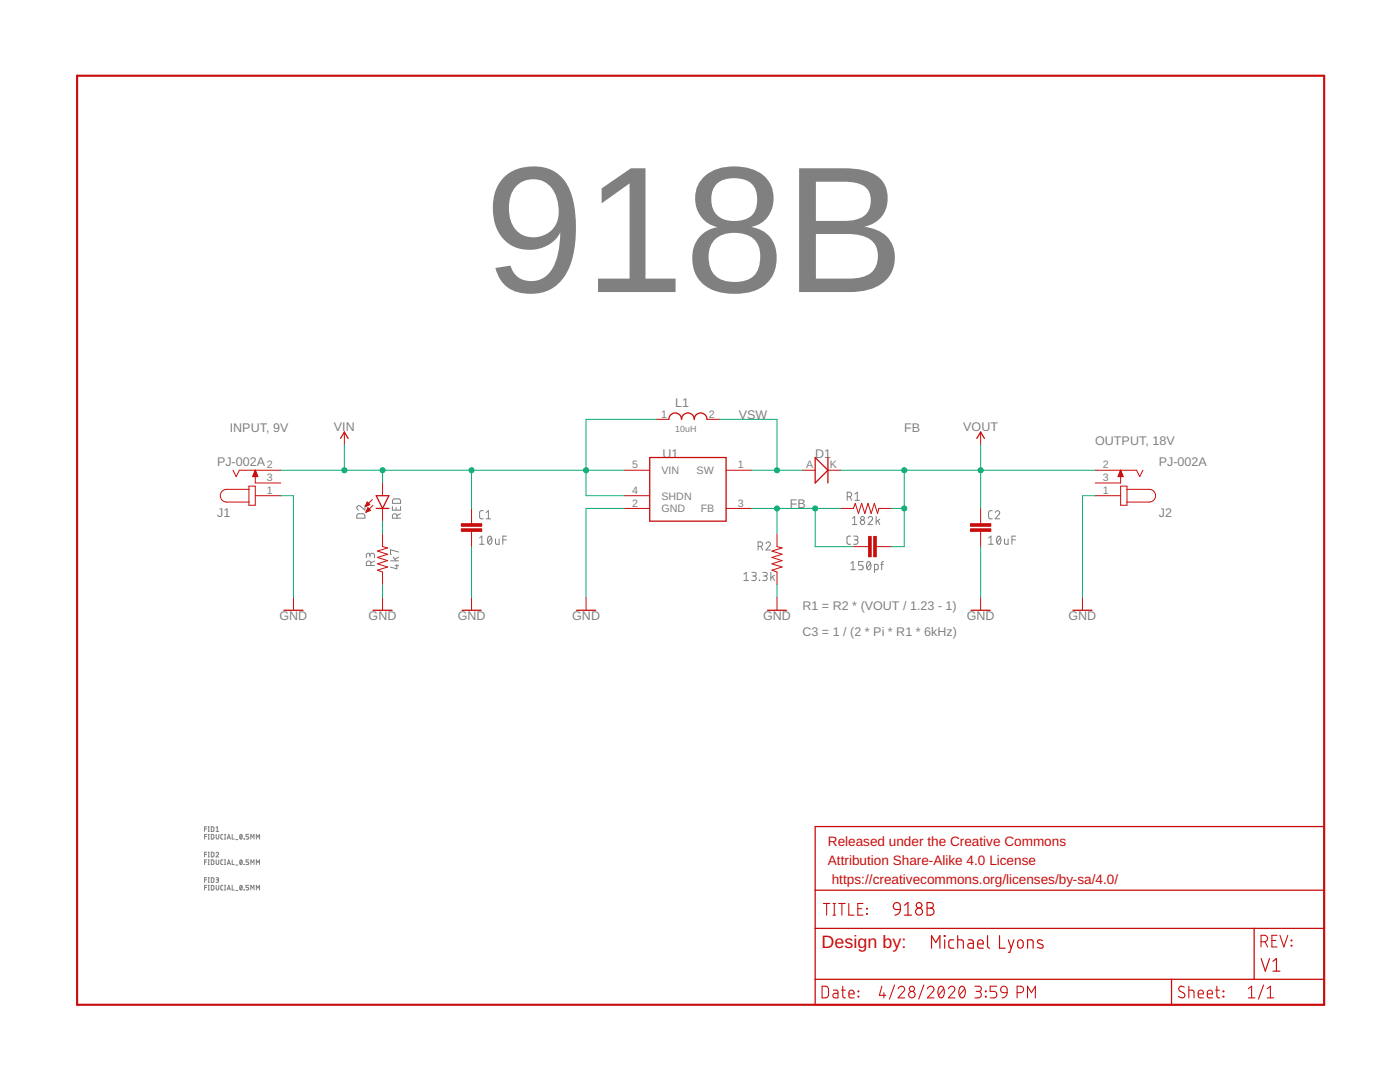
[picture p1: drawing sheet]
<svg xmlns="http://www.w3.org/2000/svg" width="279mm" height="216mm" viewBox="0 0 279 216" stroke-linecap="round" stroke-linejoin="round" font-family="sans-serif">
<g fill="none" stroke="#808080" stroke-width=".2">
<path d="M78.4 99.7l1.3-.1 .2 .2v.6h-1.6zM169.1 99.1h.4a.46 .46 0 0 0 .5-.4 .46 .46 0 0 0-.5-.5h-.4v1.6M169.6 99.1l.4 .7M170.6 98.6l.5-.4v1.6M170.6 99.8h.9M71.3 102.6l1.3-.1 .2 .3v.6h-1.6zM72.8 100.9v.9l-.9-.8a.44 .44 0 0 0-.7 .2 .44 .44 0 0 0 .4 .6M73.8 110.8a.46 .46 0 0 1 .5-.4 .46 .46 0 0 1 .4 .4v.5M73.8 111.1v-.4a.36 .36 0 0 0-.3-.3 .36 .36 0 0 0-.4 .3v.6M74 112.8v-.4a.46 .46 0 0 0-.4-.5 .46 .46 0 0 0-.5 .5v.4h1.6M74.7 111.9l-.7 .4M77.9 111.9h1.7"/>
<path d="M78.3 101.1v.7h1.6v-.7M78.5 111.2l.5 .7M78.8 112.9h.8M79 101.3v.5M79.2 112.6v.9l-1.3-.3M79.2 103.4v-.4a.46 .46 0 0 0-.4-.5 .46 .46 0 0 0-.5 .5v.4h1.6M79.6 111.2l-.8 .4M79.6 110.2l-1.7-.5v.9h.2M79.9 102.5l-.7 .4M95.7 107.3l.5-.3v1.6M95.7 108.6h.9M96.4 101.9l-.6 .1-.1 .3v1l.2 .2h.5"/>
<path d="M97 103.5h.9M97 102.3l.5-.4v1.6M97.5 107.1l.2-.1a.95 .95 0 0 1 0 1.6 1.02 1.02 0 0 1-.2-1.5zM98.1 107.3l-.7 .9M98.9 107.5v.9l.2 .2h.5v-1.1M100.4 107.7h.7M101.1 107h-.7v1.6M148.5 114.6l.4-.4v1.6M148.5 115.8h.9M150 114.2h.6a.36 .36 0 0 1 .3 .4 .36 .36 0 0 1-.3 .3h-.4M150.5 114.9a.46 .46 0 0 1 .4 .5 .46 .46 0 0 1-.4 .4h-.5M151.3 109h.4a.46 .46 0 0 0 .5-.4 .46 .46 0 0 0-.5-.5h-.4v1.6"/>
<path d="M151.5 115.8h.1zM151.8 109l.4 .7M152.2 114.2h.6a.36 .36 0 0 1 .3 .4 .36 .36 0 0 1-.3 .3h-.4M152.7 114.9a.46 .46 0 0 1 .4 .5 .46 .46 0 0 1-.4 .4h-.5M152.8 108.5a.45 .45 0 0 1 .7-.3 .45 .45 0 0 1 .1 .7l-.8 .8h1M153.8 114.2v1.6M154.2 115.1l.4 .7M154.6 114.8l-.8 .5M169.8 107l-.7 .1-.1 .2 .1 1.1 .2 .2h.5M169.8 112.4l.4-.3v1.6M169.8 113.7h.9M170.1 103.4l.5-.4v1.7"/>
<path d="M170.1 104.7h.9M170.3 107h.6a.37 .37 0 0 1 .3 .3 .37 .37 0 0 1-.3 .4h-.4M170.8 107.7a.44 .44 0 0 1 .4 .5 .44 .44 0 0 1-.4 .4h-.5M172.3 112.1h-.9v.7h.5a.47 .47 0 0 1 .4 .4 .47 .47 0 0 1-.4 .5h-.5M173.1 112.2l.3-.1a.97 .97 0 0 1 0 1.6 1.02 1.02 0 0 1-.3-1.5zM173.2 103.4a.44 .44 0 0 1 .7-.3 .44 .44 0 0 1 .1 .7l-.8 .9h.9M173.7 112.4l-.7 .9M174.5 113.7h.6l.1-.2 .1-.6-.2-.3h-.6v1.6M174.9 103v1.7M175.2 103.9l.4 .8M175.6 103.6l-.7 .5M175.8 112.6h.5"/>
<path d="M176.3 112.1l-.3 .2v1.4M197.3 108.6h.9M197.3 107.3l.5-.3v1.6M198 101.9l-.6 .1-.1 .3v1l.2 .2h.5M198.6 102.3a.44 .44 0 0 1 .6-.4 .44 .44 0 0 1 .2 .7l-.8 .9h.9M199.1 107.1l.2-.1a.97 .97 0 0 1 0 1.6 1 1 0 0 1-.2-1.5zM199.7 107.3l-.7 .9M200.5 107.5v.9l.2 .2h.5v-1.1M202 107.7h.7M202.7 107h-.7v1.6M40.8 166.9h.4M40.8 172h.4"/>
<path d="M40.8 177.1h.4M40.8 165.4h.4M40.8 170.5h.4M40.8 175.6h.4M41.2 165h-.4v.9M41.2 166.5h-.4v.9M41.2 170.1h-.4v.9M41.2 171.6h-.4v.9M41.2 175.1h-.4v1M41.2 176.7h-.4v.9M41.6 166.5h.2M41.6 167.4h.2"/>
<path d="M41.6 171.6h.2M41.6 172.5h.2M41.6 176.7h.2M41.6 177.6h.2M41.6 165h.2M41.6 165.9h.2M41.6 170.1h.2M41.6 171h.2M41.6 175.1h.2M41.6 176.1h.2M41.7 165v.9M41.7 166.5v.9"/>
<path d="M41.7 170.1v.9M41.7 171.6v.9M41.7 175.1v1M41.7 176.7v.9M42.2 166.5l.5 .2v.5l-.2 .2h-.3zM42.2 171.6l.5 .1v.6l-.2 .2h-.3zM42.2 176.7l.5 .1v.6l-.2 .2h-.3zM42.2 165l.5 .1v.6l-.2 .2h-.3zM42.2 170.1l.5 .1v.5l-.2 .3h-.3zM42.2 175.1l.5 .2v.6l-.2 .1-.3 .1zM43.1 170.3a.26 .26 0 0 1 .4-.2 .26 .26 0 0 1 .1 .4l-.5 .5h.5M43.1 175.1l.4 .1 .1 .1-.1 .2-.3 .1"/>
<path d="M43.1 165.9h.5M43.1 165.2l.3-.2v.9M43.1 166.5l.1 .8 .1 .1 .3-.1 .1-.8M43.1 171.6l.1 .8 .1 .1 .4-.2v-.7M43.1 176.7l.1 .7 .1 .2 .4-.3v-.6M43.4 175.6h.2v.4l-.5 .1M44.5 166.5h-.3l-.1 .2v.6l.4 .1M44.5 171.6h-.3l-.1 .2v.6l.4 .1M44.5 176.7h-.3l-.1 .2v.6l.4 .1M44.8 166.5h.2M44.8 167.4h.2M44.8 171.6h.2"/>
<path d="M44.8 172.5h.2M44.8 176.7h.2M44.8 177.6h.2M44.9 166.5v.9M44.9 171.6v.9M44.9 176.7v.9M45.3 167.4l.4-.9 .3 .9M45.3 172.5l.4-.9 .3 .9M45.3 177.6l.4-.9 .3 .9M45.4 167.2h.5M45.4 172.3h.5M45.4 177.4h.5"/>
<path d="M46.3 166.5v.9h.5M46.3 171.6v.9h.5M46.3 176.7v.9h.5M47.1 167.5h.4M47.1 172.6h.4M47.1 177.7h.4M48 166.5a.44 .44 0 0 1 .3 .5 .44 .44 0 0 1-.3 .4l-.2-.4zM48 171.6a.44 .44 0 0 1 .3 .5 .44 .44 0 0 1-.3 .4l-.2-.5zM48 176.7a.44 .44 0 0 1 .3 .4 .44 .44 0 0 1-.3 .5l-.2-.5zM48.3 166.7l-.4 .5M48.3 171.8l-.4 .5M48.3 176.9l-.4 .5"/>
<path d="M48.7 167.4h.1M48.7 172.5h.1M48.7 177.5v.1M48.7 177.5h.1M48.8 177.5v.1M49.6 166.5h-.5v.4h.4l.1 .2-.1 .3h-.4M49.6 171.6h-.5v.4h.4l.1 .2-.1 .3h-.4M49.6 176.7h-.5v.4h.4l.1 .2-.1 .3h-.4M50.1 167.4v-.9l.3 .5 .3-.5v.9M50.1 172.5v-.9l.3 .5 .3-.5v.9M50.1 177.6v-.9l.3 .5 .3-.5v.9M51.2 167.4v-.9l.3 .5 .3-.5v.9"/>
<path d="M51.2 172.5v-.9l.3 .5 .3-.5v.9M51.2 177.6v-.9l.3 .5 .3-.5v.9"/>
<circle cx="172.1" cy="104.2" r=".45"/>
<circle cx="172.1" cy="103.4" r=".36"/>
</g>
<path d="M15.4 15.1h248.9v185.4h-248.9z" fill="none" stroke="#c90d0c" stroke-width=".42"/>
<g fill="none" stroke="#c90d0c" stroke-width=".25">
<path d="M68 87.5l.7-1.3 .8 1.3M75.1 98.9h2.5l-1.3 2.6zM129.7 91.3h15.2v12.7h-15.2zM133.5 83.7a1.27 1.27 0 0 1 1.2-1.3 1.27 1.27 0 0 1 1.3 1.3 1.27 1.27 0 0 1 1.3-1.3 1.27 1.27 0 0 1 1.3 1.3 1.27 1.27 0 0 1 1.2-1.3 1.27 1.27 0 0 1 1.3 1.3M162.7 91.3l2.5 2.5-2.5 2.6zM165.2 91.3v5.1M194.9 87.5l.8-1.3 .8 1.3M75.1 101.5h2.5M56.7 121.8h3.8M74.4 121.8h3.9M92.2 121.8h3.8M115.1 121.8h3.8"/>
<path d="M153.2 121.8h3.8M193.8 121.8h3.8M214.1 121.8h3.8M162.7 164.9h101.6v35.6h-101.6zM162.7 177.6h101.6M162.7 185.3h101.6M162.7 195.4h101.6M233.8 195.4v5.1M250.3 185.3v10.1"/>
</g>
<g fill="none" stroke="#c90d0c" stroke-width=".21">
<path d="M164.1 196.8h.8l.4 .4v1.5l-.4 .4h-.8zM164.3 180.3h1.3M165 180.3v2.3M166.2 180.3h.6M166.2 182.6h.6M166.3 197.6h.7l.2 .2v1.3h-.5a.46 .46 0 0 1-.5-.4 .46 .46 0 0 1 .5-.5h.5M166.5 180.3v2.3M167.4 180.3h1.3M167.9 197.6h.8M168 180.3v2.3M168.2 196.8v2.1l.5 .2M169.4 180.3v2.3h1"/>
<path d="M169.4 198.3h1.1a.54 .54 0 0 0-.4-.7 .54 .54 0 0 0-.7 .5l.1 .9 1 .1M171.2 181.3h.8M171.3 197.8l.1 .1zM171.3 198.8l.1 .1zM172.2 180.3h-1v2.3h1M173 181.3l.1 .1zM173 182.3l.1 .1zM176 196.8l-.5 1.8h1.3M176.4 198.1v1M178.5 196.5l-1 2.9M179.2 197.3a.64 .64 0 0 1 1-.5 .64 .64 0 0 1 .1 1l-1.1 1.3h1.4M184.4 196.5l-1.1 2.9"/>
<path d="M185.1 197.3a.65 .65 0 0 1 .9-.5 .65 .65 0 0 1 .2 1l-1.1 1.3h1.3M187.5 197a.53 .53 0 0 1 .6-.2 .53 .53 0 0 1 .3 .6 1.34 1.34 0 0 1-.6 1.7 1.4 1.4 0 0 1-.3-2.1zM188.3 197.3l-1 1.3M189.3 197.3a.64 .64 0 0 1 .9-.5 .64 .64 0 0 1 .2 1l-1.1 1.3h1.3M191.6 197a.55 .55 0 0 1 .6-.2 .55 .55 0 0 1 .4 .6 1.32 1.32 0 0 1-.6 1.7 1.4 1.4 0 0 1-.4-2.1zM192.5 197.3l-1 1.3M194.6 196.8h.7a.52 .52 0 0 1 .6 .5 .52 .52 0 0 1-.6 .5h-.5M195.2 197.8a.65 .65 0 0 1 .7 .7 .65 .65 0 0 1-.7 .6h-.6M196.7 198.8l.1 .1zM196.7 197.8l.1 .1zM198.9 196.8h-1.3v1h.8a.66 .66 0 0 1 .5 .7 .66 .66 0 0 1-.5 .6h-.8M199.8 197a.64 .64 0 0 1 .8-.2 .64 .64 0 0 1 .4 .6v.7h-.8a.62 .62 0 0 1-.4-1.1z"/>
<path d="M201 198.1l-.3 .7-.7 .3M203 198.1h.6a.65 .65 0 0 0 .7-.7 .65 .65 0 0 0-.7-.6h-.6v2.3M205.1 199.1v-2.3l.7 1.3 .8-1.3v2.3M236.3 197a.58 .58 0 0 0-.8-.1 .58 .58 0 0 0 0 .9l.7 .3a.58 .58 0 0 1 .1 .9 .58 .58 0 0 1-.9 0l-.2-.2M237.3 197.6l.9 .1 .1 .3v1.1M237.3 196.8v2.3M239.1 198.3h1.1a.54 .54 0 0 0-.4-.7 .54 .54 0 0 0-.7 .5l.1 .9 1 .1M240.9 198.3h1.1a.54 .54 0 0 0-.4-.7 .54 .54 0 0 0-.7 .5l.1 .9 1 .1M242.6 197.6h.8M242.8 196.8v1.9l.3 .4h.3M244.1 198.8l.1 .1zM244.1 197.8l.1 .1z"/>
<path d="M249.1 199.1h1.3M249.1 197.3l.7-.5v2.3M251.7 187.9h.6a.65 .65 0 0 0 .7-.6 .65 .65 0 0 0-.7-.7h-.6v2.4M252.2 196.5l-1.1 2.9M252.5 187.9l.5 1.1M252.9 199.1h1.3M252.9 197.3l.6-.5v2.3M253.8 187.7h.8M254.9 186.6h-1.1v2.4h1.1M255.4 186.6l.8 2.4 .8-2.4M257.7 187.6l.1 .1zM257.7 188.6l.1 .2z"/>
<circle cx="182" cy="197.3" r=".52"/>
<circle cx="182" cy="198.5" r=".65"/>
</g>
<g fill="none" stroke="#c90d0c" stroke-width=".23">
<path d="M178.6 180.2l.6-.1 .5 .5v.9h-.8a.69 .69 0 0 1-.6-.6 .69 .69 0 0 1 .3-.7zM179.7 181.5l-.2 .5a1.07 1.07 0 0 1-.9 .6M180.5 180.6l.7-.5v2.5M180.5 182.6h1.4M185 180.1h.7a.56 .56 0 0 1 .6 .5 .56 .56 0 0 1-.6 .6 .7 .7 0 0 1 .7 .7 .7 .7 0 0 1-.7 .7h-.7zM185 181.2h.7M185.9 189.2v-2.5l.9 1.4 .8-1.4v2.5M188.4 186.7h.2v.1h-.2zM188.5 187.5v1.7M190.4 187.5l-.8 .1-.2 .3 .1 1.2 .9 .1M191.1 187.5l1 .1 .2 .3v1.3M191.1 186.7v2.5"/>
<path d="M193.3 187.5l.7 .1 .2 .3v1.3h-.6a.49 .49 0 0 1-.5-.5 .49 .49 0 0 1 .5-.5h.6M195.1 188.4h1.1a.59 .59 0 0 0-.4-.9 .59 .59 0 0 0-.7 .6l.1 1 1 .1M197.1 186.7v2.1l.1 .3 .3 .1M199.5 186.7v2.5h1.1M201.2 187.5l.6 1.7M202.4 187.5l-.9 2.5h-.3M203.2 187.7l.5-.2a.97 .97 0 0 1 .2 1.6l-.4 .1-.4-.4zM205.1 189.2v-1.7l1 .1 .1 1.6M208 187.7l-.7-.1-.2 .3 .2 .3 .8 .4 .1 .2-.1 .3a.92 .92 0 0 1-1 0M251.7 191.3l.8 2.5 .9-2.5M254 191.8l.7-.5v2.5M254 193.8h1.4"/>
<circle cx="183.4" cy="181.9" r=".7"/>
<circle cx="183.4" cy="180.6" r=".56"/>
</g>
<g fill="none" stroke="#c90d0c" stroke-width=".2">
<path d="M46.5 93.8l.6 1.3 .7-1.3h8.2M49.7 97.6h-4.5a1.27 1.27 0 0 0-1.2 1.3 1.27 1.27 0 0 0 1.2 1.3h4.5M49.7 97h1.2v3.8h-1.2zM50.4 95.1h1M50.5 95h.9M50.5 94.8h.9M50.6 94.7h.7M50.7 94.6h.5M50.7 94.5h.5M50.7 94.3h.4M50.8 94.2h.3M50.8 94.1h.3"/>
<path d="M50.9 94h.1M50.9 98.9h5.1M50.9 93.8v2.6h5.1M50.9 93.8l.6 1.3h-1.1zM68.7 86.2v2.6M74.3 99.7l-1.4 1.4M76.3 96.4v2.5M124.6 93.8h5.1M124.6 98.9h5.1M130.9 83.7h2.6M141.1 83.7h2.5M144.9 93.8h5.1"/>
<path d="M160.1 93.8h2.6M165.2 93.8h2.6M195.7 86.2v2.6M218.6 93.8h8.2l.7 1.3 .6-1.3M218.6 98.9h5M223.1 95.1h1M223.2 95h.9M223.2 94.8h.8M223.3 94.7h.7M223.3 94.6h.6M223.4 94.5h.5M223.4 94.3h.4"/>
<path d="M223.5 94.2h.3M223.5 94.1h.3M223.6 94h.1M223.6 97h1.3v3.8h-1.3zM223.6 93.8l.6 1.3h-1.1zM223.6 93.8v2.6h-5M224.9 97.6h4.5a1.27 1.27 0 0 1 1.2 1.3 1.27 1.27 0 0 1-1.2 1.3h-4.5M58.6 119.2v2.6M73 101h.1M73 100.9h.4M73 100.7h.7M73 102.2h.1"/>
<path d="M73.1 100.6h.6M73.1 102.1h.3M73.2 100.5h.4M73.2 101.9h.5M73.2 100.4h.3M73.2 101.8h.7M73.3 100.2h.1M73.3 101.7h.5M73.3 100.2l.5 .5-.9 .4zM73.3 101.6h.4M73.4 101.5h.2M73.4 101.3h.1"/>
<path d="M73.4 101.3l-.4 .9M73.4 101.3l.5 .5-.9 .4M74.4 100.8l-1.4 1.4M76.3 101.5v2.5M76.3 106.5v2.6l1.1 .2-2.1 .7 2.1 .6-2.1 .6 2.1 .7-2.1 .6 2.1 .6-2.1 .7 1 .4v2.5M76.3 119.2v2.6M94.1 101.5v3M94.1 106v3.1M94.1 119.2v2.6M117 119.2v2.6M124.6 101.5h5.1M144.9 101.5h5.1"/>
<path d="M155.1 106.5v2.6l1 .2-2 .7 2 .6-2 .6 2 .7-2 .6 2 .6-2 .7 1 .4v2.5M155.1 119.2v2.6M167.8 101.5h2.5l.4-1.1 .6 2.1 .7-2.1 .6 2.1 .6-2.1 .7 2.1 .6-2.1 .6 2.1 .3-1h2.5M170.3 109.1h3.1M174.9 109.1h3M195.7 101.5v3M195.7 106v3.1M195.7 119.2v2.6M216 119.2v2.6"/>
</g>
<g fill="#c90d0c" stroke="#c90d0c" stroke-width=".2">
<path d="M92.1 105.5h4v.5h-4z"/>
<path d="M92.1 104.5h4v.5h-4z"/>
<path d="M193.7 105.5h4v.5h-4z"/>
<path d="M193.7 104.5h4v.5h-4z"/>
<path d="M174.4 107h.5v4.1h-.5z"/>
<path d="M173.4 107h.5v4.1h-.5z"/>
</g>
<g fill="none" stroke="#0dab76" stroke-width=".2">
<path d="M56 93.8h68.6M56 98.9h2.6v20.3M68.7 88.8v5M76.3 93.8v2.6M94.1 93.8v7.7M130.9 83.7h-13.9v15.2h7.6M143.6 83.7h11.5v10.1M150 93.8h10.1M167.8 93.8h50.8M180.5 93.8v15.3h-2.6M195.7 88.8v12.7M218.6 98.9h-2.6v20.3"/>
<path d="M76.3 104v2.5M76.3 116.7v2.5M94.1 109.1v10.1M124.6 101.5h-7.6v17.7M150 101.5h17.8M155.1 101.5v5M155.1 116.7v2.5M162.7 101.5v7.6h7.6M177.9 101.5h2.6M195.7 109.1v10.1"/>
</g>
<g fill="#0dab76" stroke="#0dab76" stroke-width=".2">
<circle cx="195.7" cy="93.8" r=".51"/>
<circle cx="180.5" cy="93.8" r=".51"/>
<circle cx="180.5" cy="101.5" r=".51"/>
<circle cx="94.1" cy="93.8" r=".51"/>
<circle cx="68.7" cy="93.8" r=".51"/>
<circle cx="117" cy="93.8" r=".51"/>
<circle cx="76.3" cy="93.8" r=".51"/>
<circle cx="155.1" cy="101.5" r=".51"/>
<circle cx="162.7" cy="101.5" r=".51"/>
<circle cx="155.1" cy="93.8" r=".51"/>
</g>
<text font-size="35.9" fill="#808080" x="96.7" y="58.3">918B</text>
<text font-size="3.6" fill="#c90d0c" x="164" y="189.1">Design by:</text>
<g font-size="2.7" fill="#c90d0c">
<text x="165.2" y="168.7">Released under the Creative Commons</text>
<text x="165.2" y="172.6">Attribution Share-Alike 4.0 License</text>
<text x="166" y="176.4">https://creativecommons.org/licenses/by-sa/4.0/</text>
</g>
<g font-size="2.5" fill="#808080">
<text x="134.8" y="81.1">L1</text>
<text x="147.5" y="83.7">VSW</text>
<text x="45.9" y="86.2">INPUT, 9V</text>
<text x="66.6" y="86">VIN</text>
<text x="180.5" y="86.2">FB</text>
<text x="192.2" y="86">VOUT</text>
<text x="218.6" y="88.8">OUTPUT, 18V</text>
<text x="43.3" y="93.1">PJ-002A</text>
<text x="132.2" y="91.3">U1</text>
<text x="162.7" y="91.3">D1</text>
<text x="231.3" y="93.1">PJ-002A</text>
<text x="157.6" y="101.4">FB</text>
<text x="43.3" y="103.2">J1</text>
<text x="231.3" y="103.2">J2</text>
<text x="55.8" y="123.8">GND</text>
<text x="73.6" y="123.8">GND</text>
<text x="91.3" y="123.8">GND</text>
<text x="114.2" y="123.8">GND</text>
<text x="152.3" y="123.8">GND</text>
<text x="160.1" y="121.8">R1 = R2 * (VOUT / 1.23 - 1)</text>
<text x="192.9" y="123.8">GND</text>
<text x="213.2" y="123.8">GND</text>
<text x="160.1" y="126.8">C3 = 1 / (2 * Pi * R1 * 6kHz)</text>
</g>
<g font-size="2.1" fill="#808080">
<text x="131.9" y="83.3">1</text>
<text x="141.5" y="83.3">2</text>
<text x="53.3" y="93.5">2</text>
<text x="126.2" y="93.5">5</text>
<text x="132" y="94.6">VIN</text>
<text x="139" y="94.6">SW</text>
<text x="147.2" y="93.5">1</text>
<text x="160.9" y="93.5">A</text>
<text x="165.6" y="93.5">K</text>
<text x="220.1" y="93.5">2</text>
<text x="53.3" y="98.6">1</text>
<text x="53.3" y="96">3</text>
<text x="126.2" y="101.1">2</text>
<text x="126.2" y="98.6">4</text>
<text x="132" y="99.7">SHDN</text>
<text x="147.2" y="101.1">3</text>
<text x="220.1" y="98.6">1</text>
<text x="220.1" y="96">3</text>
<text x="132" y="102.2">GND</text>
<text x="139.8" y="102.2">FB</text>
</g>
<text font-size="1.8" fill="#808080" x="134.8" y="86.2">10uH</text>
</svg>
